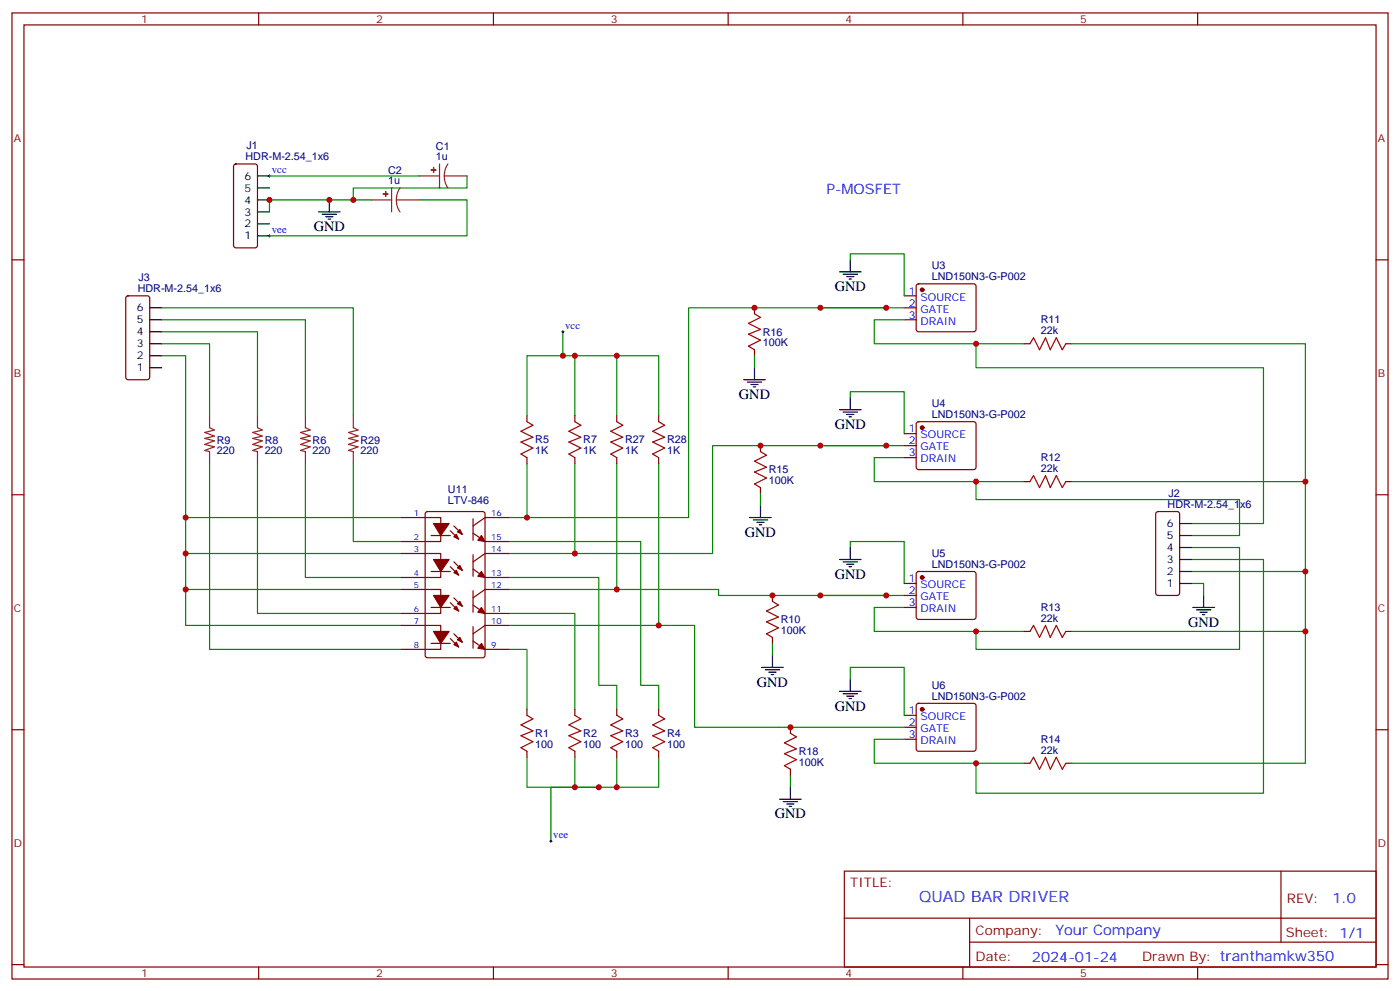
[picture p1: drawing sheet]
<svg xmlns="http://www.w3.org/2000/svg" width="412mm" height="292mm" viewBox="0 0 412 292" stroke-linecap="round" stroke-linejoin="round" font-family="sans-serif">
<g fill="none" stroke="#870000" stroke-width=".35">
<path d="M3.5 3.8h405.4v284.3h-405.4zM7.1 7.3h398.2v277.3h-398.2zM76.2 3.8v3.5M145.3 3.8v3.5M214.5 3.8v3.5M283.6 3.8v3.5M352.8 3.8v3.5M69 48.5l.5-.2h5.6l.7 .4v23.5l-.4 .7-5.9 .1-.7-.5v-23.5zM3.5 76.5h3.6M405.3 76.5h3.6M37.3 87.3l.4-.2h5.7l.6 .4 .1 23.6-.5 .6-5.9 .1-.6-.5-.1-23.5zM222.2 90.6v1.8"/>
<path d="M266.3 87.1h3.6M266.3 90.6h3.6M266.3 94.1h3.6M270.1 83.7l.5-.2h16.2l.5 .2 .2 .5v12.7l-.2 .5-.5 .2h-16.2l-.5-.2-.2-.5v-12.7zM222.2 102.9v1.8M301.6 101.2h1.8M314 101.2h1.7M155.2 122.3v1.8M155.2 134.7v1.8M169.3 122.3v1.8M169.3 134.7v1.8M181.7 122.3v1.8"/>
<path d="M181.7 134.7v1.8M194 122.3v1.8M194 134.7v1.8M224 131.2v1.7M266.3 127.6h3.6M266.3 131.2h3.6M266.3 134.7h3.6M270.1 124.3l.5-.2h16.2l.5 .2 .2 .5v12.7l-.2 .5-.5 .2h-16.2l-.5-.2-.2-.5v-12.7zM3.5 145.6h3.6M118.2 152.3h11.6v7.1h-11.6M125.5 150.8l.4-.2h16.3l.6 .4 .1 41.9-.5 .6-16.5 .1-.6-.5-.1-41.8zM127 157.6h5.6"/>
<path d="M132.6 156.2l2.5 2.5M133.7 154.8l2.5 2.5M139.3 156.9l3.6 2.5h7M139.3 152.7v6.3M149.9 152.3h-7l-3.6 2.5M224 143.5v1.8M301.6 141.7h1.8M314 141.7h1.7M340.7 150.8l.4-.2h5.7l.6 .4 .1 23.6-.5 .6-5.9 .1-.6-.5-.1-23.5zM405.3 145.6h3.6M118.2 162.9h11.6v7.1h-11.6M118.2 173.5h11.6v7.1h-11.6"/>
<path d="M127 178.8h5.6M127 168.2h5.6M132.6 166.8l2.5 2.5M132.6 177.4l2.5 2.4M133.7 165.4l2.5 2.5M133.7 176l2.5 2.4M139.3 163.3v6.3M139.3 173.8v6.4M139.3 167.5l3.6 2.5h7M139.3 178.1l3.6 2.5h7M149.9 162.9h-7l-3.6 2.5M149.9 173.5h-7l-3.6 2.5"/>
<path d="M227.5 175.3v1.7M266.3 171.7h3.6M266.3 175.3h3.6M266.3 178.8h3.6M270.1 168.4l.5-.2h16.2l.5 .2 .2 .5v12.7l-.2 .5-.5 .2h-16.2l-.5-.2-.2-.5v-12.7zM118.2 184.1h11.6v7h-11.6M127 189.4h5.6M132.6 188l2.5 2.4M133.7 186.5l2.5 2.5M139.3 184.4v6.4M139.3 188.7l3.6 2.4h7M149.9 184.1h-7l-3.6 2.4"/>
<path d="M227.5 187.6v1.8M301.6 185.8h1.8M314 185.8h1.7M3.5 214.8h3.6M155.2 208.8v1.7M169.3 208.8v1.7M181.7 208.8v1.7M194 208.8v1.7M232.8 214.1v1.7M266.3 210.5h3.6M266.3 214.1h3.6M266.3 217.6h3.6"/>
<path d="M270.1 207.2l.5-.2h16.2l.5 .2 .2 .5v12.7l-.2 .5-.5 .2h-16.2l-.5-.2-.2-.5v-12.7zM405.3 214.8h3.6M155.2 221.1v1.8M169.3 221.1v1.8M181.7 221.1v1.8M194 221.1v1.8M232.8 226.4v1.8M301.6 224.6h1.8M314 224.6h1.7M248.7 256.4h156.6v28.2h-156.6zM377.3 256.4v20.9M248.7 270.2h156.5"/>
<path d="M285.6 277.3h119.6M285.6 270.2v14.2M3.5 283.9h3.6M76.2 284.6v3.5M145.3 284.6v3.5M214.5 284.6v3.5M283.6 284.6v3.5M352.8 284.6v3.5M405.3 283.9h3.6"/>
</g>
<path d="M79 51.8h.7M79.4 51.4v.7M79 69.4h.7M79.4 69.1v.7M165.5 97.6h.7M165.8 97.3v.7M161.9 247.6h.7M162.3 247.2v.7" fill="none" stroke="#000" stroke-width=".29"/>
<g fill="none" stroke="#000" stroke-width=".35">
<path d="M75.8 58.8h3.6M75.8 55.3h3.6M75.8 51.8h3.6M97 58.8v3.6M75.8 62.4h3.6M75.8 69.4h3.6M75.8 65.9h3.6M93.8 62.4h6.4M94.9 63.1h4.2M96 63.8h2.1M96.7 64.5h.7M250.5 76.5v3.5"/>
<path d="M44.1 97.6h3.5M44.1 94.1h3.5M44.1 90.6h3.5M247.3 80h6.3M248.4 80.7h4.2M249.4 81.4h2.1M250.1 82.1h.7M44.1 108.2h3.5M44.1 104.7h3.5M44.1 101.2h3.5M219.1 111.8h6.3M220.1 112.5h4.3"/>
<path d="M221.2 113.2h2.1M221.9 113.9h.7M222.2 108.2v3.6M250.5 117.1v3.5M247.3 120.6h6.3M248.4 121.3h4.2M249.4 122h2.1M250.1 122.7h.7M220.8 152.3h6.4M221.9 153h4.2M223 153.7h2.1M223.7 154.4h.7"/>
<path d="M224 148.8v3.5M347.5 157.6h3.5M347.5 154.1h3.5M247.3 164.7h6.3M248.4 165.4h4.2M249.4 166.1h2.1M250.1 166.8h.7M250.5 161.1v3.6M347.5 164.7h3.5M347.5 171.7h3.5M347.5 168.2h3.5M347.5 161.1h3.5"/>
<path d="M351.4 178.8h6.3M352.4 179.5h4.3M354.5 175.3v3.5M224.4 196.4h6.3M225.4 197.1h4.3M226.5 197.8h2.1M227.2 198.5h.7M227.5 192.9v3.5M250.5 200v3.5M353.5 180.2h2.1M354.2 180.9h.7M247.3 203.5h6.3"/>
<path d="M248.4 204.2h4.2M249.4 204.9h2.1M250.1 205.6h.7M229.7 235.2h6.3M230.7 235.9h4.2M231.8 236.6h2.1M232.5 237.3h.7M232.8 231.7v3.5"/>
</g>
<g fill="none" stroke="#008700" stroke-width=".35">
<path d="M79.4 51.8h44.1M104.1 58.8h5.3M123.5 58.8h14.1v10.6h-58.2M137.6 51.8v3.5h-33.5v3.5h-24.7v3.6M250.5 76.5v-1.8h15.8v12.4M47.6 90.6h56.5v31.7M47.6 94.1h42.4v28.2M47.6 97.6h28.2v24.7M165.8 97.6v7.1M241.7 90.6h24.6M261.1 90.6h-58.3v61.7h-47.6M266.3 94.1h-8.8v7.1h44.1"/>
<path d="M47.6 104.7h7.1v47.6h63.5M47.6 101.2h14.1v21.1M169.3 104.7v17.6M181.7 104.7v17.6M222.2 104.7v3.5M250.5 117.1v-1.8h15.8v12.3M287.5 101.2v7h84.7v45.9h-21.2M315.7 101.2h68.8v67h-33.5M61.7 136.5v54.6h56.5M75.8 136.5v44.1h42.4M90 136.5v33.5h28.2M104.1 136.5v22.9h14.1"/>
<path d="M155.2 122.3v-17.6h38.8v17.6M155.2 136.5v15.8h-5.3M169.3 136.5v26.4h-19.4M181.7 136.5v37h-31.8M194 136.5v47.6h-44.1M241.7 131.2h24.6M261.1 131.2h-51.2v31.7h-40.6M266.3 134.7h-8.8v7h44.1M54.7 152.3v10.6h63.5M149.9 159.4h38.8v42.3h5.3v7.1M224 145.3v3.5M287.5 141.7v5.3h77.6v10.6h-14.1"/>
<path d="M315.7 141.7h68.8M54.7 173.5v10.6h63.5M54.7 162.9v10.6h63.5M149.9 170h26.5v31.7h5.3v7.1M181.7 173.5h30v1.8h49.4M241.7 175.3h24.6M250.5 161.1v-1.7h15.8v12.3M266.3 178.8h-8.8v7h44.1M351 171.7h3.5v3.6M351 161.1h14.1v30h-77.6v-5.3M351 164.7h21.2v68.8h-84.7v-8.9h14.1M384.5 168.2v17.6h-68.8"/>
<path d="M149.9 180.6h19.4v28.2M149.9 191.1h5.3v17.7M194 184.1h10.6v30h61.7M227.5 189.4v3.5M250.5 200v-3.6h15.8v14.1M384.5 185.8v38.8h-68.8M266.3 217.6h-8.8v7h30M155.2 222.9v8.8h38.8v-8.8M169.3 222.9v8.8M176.4 231.7h-14.1v15.9M181.7 222.9v8.8M232.8 228.2v3.5"/>
</g>
<g fill="none" stroke="#8c2424" stroke-width=".35">
<path d="M109.4 58.8h6M115.4 55.3v7.1M116.8 58.8l.2 1.9 .8 1.7M116.8 58.8h6.7M117.8 55.3l-.8 1.7-.2 1.8M123.5 51.8h6M129.5 48.3v7M130.9 51.8l.2 1.8 .8 1.7M130.9 51.8h6.7M131.9 48.3l-.8 1.6-.2 1.9M61.7 122.3v3.6l1.4 .7-2.8 .7 2.8 1-2.8 .7 2.8 .8-2.8 1 2.8 .7-2.8 1.1 1.4 .3v3.6M75.8 122.3v3.6l1.5 .7-2.9 .7 2.9 1-2.9 .7 2.9 .8-2.9 1 2.9 .7-2.9 1.1 1.4 .3v3.6"/>
<path d="M90 122.3v3.6l1.4 .7-2.9 .7 2.9 1-2.9 .7 2.9 .8-2.9 1 2.9 .7-2.9 1.1 1.5 .3v3.6M104.1 122.3v3.6l1.4 .7-2.8 .7 2.8 1-2.8 .7 2.8 .8-2.8 1 2.8 .7-2.8 1.1 1.4 .3v3.6"/>
</g>
<g fill="#8c2424" stroke="#8c2424" stroke-width=".35">
<path d="M127.7 49.3v1.4z"/>
<path d="M127 50l1.4 .1z"/>
<path d="M113.6 56.4v1.4z"/>
<path d="M112.9 57.1h1.4z"/>
</g>
<g fill="#870000" stroke="#870000" stroke-width=".35">
<path d="M141.8 157.6l1.1 1.8-2.1-.4z"/>
<path d="M133.7 158l.7-.7 .7 1.4z"/>
<path d="M134.8 156.6l.7-.7 .7 1.4z"/>
<path d="M127.7 154.1h4.6l-2.5 3.5z"/>
<path d="M141.8 168.2l1.1 1.8-2.1-.4z"/>
<path d="M133.7 168.6l.7-.7 .7 1.4z"/>
<path d="M134.8 167.1l.7-.7 .7 1.5z"/>
<path d="M127.7 164.7h4.6l-2.5 3.5z"/>
<path d="M141.8 178.8l1.1 1.8-2.1-.4z"/>
<path d="M133.7 179.1l.7-.7 .7 1.4z"/>
<path d="M135.5 177l.7 1.4-1.4-.7z"/>
<path d="M127.7 175.3h4.6l-2.5 3.5z"/>
<path d="M141.8 189.4l1.1 1.7-2.1-.3z"/>
<path d="M133.7 189.7l.7-.7 .7 1.4z"/>
<path d="M134.8 188.3l.7-.7 .7 1.4z"/>
<path d="M127.7 185.8h4.6l-2.5 3.6z"/>
<circle cx="271.6" cy="85.3" r=".53"/>
<circle cx="271.6" cy="125.9" r=".53"/>
<circle cx="271.6" cy="170" r=".53"/>
<circle cx="271.6" cy="208.8" r=".53"/>
</g>
<g fill="none" stroke="#a10000" stroke-width=".35">
<path d="M222.2 92.4l1.8 1-3.5 1.8 3.5 1.7-3.5 1.5 3.5 1.7-3.5 1.8 1.7 1M303.4 101.2l1-1.8 1.8 3.5 1.8-3.5 1.4 3.5 1.7-3.5 1.8 3.5 1.1-1.7M155.2 124.1l1.8 1.1-3.5 1.7 3.5 1.8-3.5 1.4 3.5 1.8-3.5 1.7 1.7 1.1M169.3 124.1l1.8 1.1-3.5 1.7 3.5 1.8-3.5 1.4 3.5 1.8-3.5 1.7 1.7 1.1M181.7 124.1l1.7 1.1-3.5 1.7 3.5 1.8-3.5 1.4 3.5 1.8-3.5 1.7 1.8 1.1M194 124.1l1.8 1.1-3.5 1.7 3.5 1.8-3.5 1.4 3.5 1.8-3.5 1.7 1.7 1.1M224 132.9l1.8 1.1-3.6 1.7 3.6 1.8-3.6 1.4 3.6 1.8-3.6 1.8 1.8 1M303.4 141.7l1-1.7 1.8 3.5 1.8-3.5 1.4 3.5 1.7-3.5 1.8 3.5 1.1-1.8M227.5 177l1.8 1.1-3.5 1.7 3.5 1.8-3.5 1.4 3.5 1.8-3.5 1.7 1.7 1.1M303.4 185.8l1-1.7 1.8 3.5 1.8-3.5 1.4 3.5 1.7-3.5 1.8 3.5 1.1-1.8M155.2 210.5l1.8 1.1-3.5 1.8 3.5 1.7-3.5 1.4 3.5 1.8-3.5 1.8 1.7 1M169.3 210.5l1.8 1.1-3.5 1.8 3.5 1.7-3.5 1.4 3.5 1.8-3.5 1.8 1.7 1"/>
<path d="M181.7 210.5l1.7 1.1-3.5 1.8 3.5 1.7-3.5 1.4 3.5 1.8-3.5 1.8 1.8 1M194 210.5l1.8 1.1-3.5 1.8 3.5 1.7-3.5 1.4 3.5 1.8-3.5 1.8 1.7 1M232.8 215.8l1.8 1.1-3.5 1.8 3.5 1.7-3.5 1.4 3.5 1.8-3.5 1.8 1.7 1M303.4 224.6l1-1.7 1.8 3.5 1.8-3.5 1.4 3.5 1.7-3.5 1.8 3.5 1.1-1.8"/>
</g>
<g fill="#c00">
<circle cx="97" cy="58.8" r=".88"/>
<circle cx="104.1" cy="58.8" r=".88"/>
<circle cx="384.5" cy="168.2" r=".88"/>
<circle cx="384.5" cy="185.8" r=".88"/>
<circle cx="384.5" cy="141.7" r=".88"/>
<circle cx="287.5" cy="101.2" r=".88"/>
<circle cx="287.5" cy="141.7" r=".88"/>
<circle cx="287.5" cy="185.8" r=".88"/>
<circle cx="287.5" cy="224.6" r=".88"/>
<circle cx="79.4" cy="58.8" r=".88"/>
<circle cx="54.7" cy="173.5" r=".88"/>
<circle cx="54.7" cy="162.9" r=".88"/>
<circle cx="54.7" cy="152.3" r=".88"/>
<circle cx="165.8" cy="104.7" r=".88"/>
<circle cx="176.4" cy="231.7" r=".88"/>
<circle cx="194" cy="184.1" r=".88"/>
<circle cx="181.7" cy="173.5" r=".88"/>
<circle cx="169.3" cy="162.9" r=".88"/>
<circle cx="155.2" cy="152.3" r=".88"/>
<circle cx="181.7" cy="104.7" r=".88"/>
<circle cx="169.3" cy="104.7" r=".88"/>
<circle cx="181.7" cy="231.7" r=".88"/>
<circle cx="169.3" cy="231.7" r=".88"/>
<circle cx="241.7" cy="175.3" r=".88"/>
<circle cx="241.7" cy="131.2" r=".88"/>
<circle cx="241.7" cy="90.6" r=".88"/>
<circle cx="261.1" cy="90.6" r=".88"/>
<circle cx="261.1" cy="131.2" r=".88"/>
<circle cx="261.1" cy="175.3" r=".88"/>
<circle cx="232.8" cy="214.1" r=".88"/>
<circle cx="227.5" cy="175.3" r=".88"/>
<circle cx="224" cy="131.2" r=".88"/>
<circle cx="222.3" cy="90.6" r=".88"/>
</g>
<text font-size="4.6" fill="#00f" x="270.8" y="265.4">QUAD BAR DRIVER</text>
<g font-size="4.2" fill="#00f">
<text x="243.4" y="57.1">P-MOSFET</text>
<text x="392.5" y="265.7">1.0</text>
<text x="310.9" y="275.2">Your Company</text>
<text x="304" y="283">2024-01-24</text>
</g>
<g font-size="4.2">
<text x="92.4" y="68">GND</text>
<text x="245.9" y="85.7">GND</text>
<text x="217.7" y="117.4">GND</text>
<text x="245.9" y="126.2">GND</text>
<text x="219.4" y="158">GND</text>
<text x="245.9" y="170.3">GND</text>
<text x="350" y="184.4">GND</text>
<text x="223" y="202.1">GND</text>
<text x="245.9" y="209.1">GND</text>
<text x="228.2" y="240.9">GND</text>
</g>
<g font-size="3.9" fill="#800">
<text x="250.5" y="261">TITLE:</text>
<text x="379.1" y="265.7">REV:</text>
<text x="287.4" y="275.2">Company:</text>
<text x="378.7" y="275.8">Sheet: 1/1</text>
<text x="287.4" y="282.9">Date:</text>
<text x="336.4" y="282.9">Drawn By: tranthamkw350</text>
</g>
<g font-size="3.2" fill="#800">
<text x="41.6" y="6.8">1</text>
<text x="110.8" y="6.8">2</text>
<text x="179.9" y="6.8">3</text>
<text x="249.1" y="6.8">4</text>
<text x="318.2" y="6.8">5</text>
<text x="4.1" y="41.9">A</text>
<text x="405.9" y="41.9">A</text>
<text x="4.1" y="111.1">B</text>
<text x="405.9" y="111.1">B</text>
<text x="4.1" y="180.2">C</text>
<text x="405.9" y="180.2">C</text>
<text x="4.1" y="249.3">D</text>
<text x="405.9" y="249.3">D</text>
<text x="41.6" y="287.6">1</text>
<text x="110.8" y="287.6">2</text>
<text x="179.9" y="287.6">3</text>
<text x="249.1" y="287.6">4</text>
<text x="318.2" y="287.6">5</text>
</g>
<g font-size="3.2" fill="#000080">
<text x="72.3" y="47.2">HDR-M-2.54_1x6</text>
<text x="72.6" y="43.9">J1</text>
<text x="128.4" y="47.2">1u</text>
<text x="128.4" y="44.1">C1</text>
<text x="114.3" y="51.2">C2</text>
<text x="114.3" y="54.3">1u</text>
<text x="40.8" y="82.7">J3</text>
<text x="274.5" y="82.5">LND150N3-G-P002</text>
<text x="274.5" y="79.3">U3</text>
<text x="40.6" y="86">HDR-M-2.54_1x6</text>
<text x="306.6" y="95.2">R11</text>
<text x="224.7" y="101.9">100K</text>
<text x="224.7" y="98.8">R16</text>
<text x="306.6" y="98.4">22k</text>
<text x="274.5" y="119.9">U4</text>
<text x="274.5" y="123">LND150N3-G-P002</text>
<text x="63.9" y="130.5">R9</text>
<text x="78" y="130.5">R8</text>
<text x="92.1" y="130.5">R6</text>
<text x="106.2" y="130.5">R29</text>
<text x="157.7" y="130.5">R5</text>
<text x="171.8" y="130.5">R7</text>
<text x="184.1" y="130.5">R27</text>
<text x="196.5" y="130.5">R28</text>
<text x="63.9" y="133.7">220</text>
<text x="78" y="133.7">220</text>
<text x="92.1" y="133.7">220</text>
<text x="106.2" y="133.7">220</text>
<text x="157.7" y="133.6">1K</text>
<text x="171.8" y="133.6">1K</text>
<text x="184.1" y="133.6">1K</text>
<text x="196.5" y="133.6">1K</text>
<text x="306.6" y="135.7">R12</text>
<text x="226.5" y="142.5">100K</text>
<text x="226.5" y="139.3">R15</text>
<text x="306.6" y="138.9">22k</text>
<text x="132" y="148.3">LTV-846</text>
<text x="132" y="145.2">U11</text>
<text x="343.9" y="149.5">HDR-M-2.54_1x6</text>
<text x="344.2" y="146.2">J2</text>
<text x="274.5" y="167.1">LND150N3-G-P002</text>
<text x="274.5" y="164">U5</text>
<text x="306.6" y="179.8">R13</text>
<text x="230" y="183.4">R10</text>
<text x="306.6" y="183">22k</text>
<text x="230" y="186.5">100K</text>
<text x="274.5" y="202.8">U6</text>
<text x="274.5" y="206">LND150N3-G-P002</text>
<text x="157.7" y="220.1">100</text>
<text x="157.7" y="217">R1</text>
<text x="171.8" y="220.1">100</text>
<text x="171.8" y="217">R2</text>
<text x="184.1" y="220.1">100</text>
<text x="184.1" y="217">R3</text>
<text x="196.5" y="220.1">100</text>
<text x="196.5" y="217">R4</text>
<text x="306.6" y="221.8">22k</text>
<text x="306.6" y="218.7">R14</text>
<text x="235.3" y="225.4">100K</text>
<text x="235.3" y="222.2">R18</text>
</g>
<g font-size="3.2">
<text x="72.1" y="52.8">6</text>
<text x="72.1" y="59.9">4</text>
<text x="72.1" y="56.4">5</text>
<text x="72.1" y="63.4">3</text>
<text x="72.1" y="70.5">1</text>
<text x="72.1" y="67">2</text>
<text x="40.3" y="95.2">5</text>
<text x="40.3" y="91.7">6</text>
<text x="40.3" y="98.7">4</text>
<text x="40.3" y="105.8">2</text>
<text x="40.3" y="102.2">3</text>
<text x="40.3" y="109.3">1</text>
<text x="343.7" y="155.2">6</text>
<text x="343.7" y="158.7">5</text>
<text x="343.7" y="165.7">3</text>
<text x="343.7" y="162.2">4</text>
<text x="343.7" y="172.8">1</text>
<text x="343.7" y="169.3">2</text>
</g>
<g font-size="3.2" fill="#00f">
<text x="80.1" y="50.9">vcc</text>
<text x="80.1" y="68.5">vee</text>
<text x="267.7" y="86.7">1</text>
<text x="271.2" y="88.5">SOURCE</text>
<text x="267.7" y="90.2">2</text>
<text x="267.7" y="93.8">3</text>
<text x="271.2" y="92">GATE</text>
<text x="271.2" y="95.5">DRAIN</text>
<text x="166.5" y="96.8">vcc</text>
<text x="267.7" y="127.3">1</text>
<text x="267.7" y="130.8">2</text>
<text x="271.2" y="129">SOURCE</text>
<text x="267.7" y="134.3">3</text>
<text x="271.2" y="132.6">GATE</text>
<text x="271.2" y="136.1">DRAIN</text>
<text x="267.7" y="171.4">1</text>
<text x="271.2" y="173.1">SOURCE</text>
<text x="267.7" y="174.9">2</text>
<text x="267.7" y="178.4">3</text>
<text x="271.2" y="176.7">GATE</text>
<text x="271.2" y="180.2">DRAIN</text>
<text x="267.7" y="210.2">1</text>
<text x="267.7" y="213.7">2</text>
<text x="271.2" y="211.9">SOURCE</text>
<text x="271.2" y="215.5">GATE</text>
<text x="267.7" y="217.2">3</text>
<text x="271.2" y="219">DRAIN</text>
<text x="163" y="246.7">vee</text>
</g>
<g font-size="2.5" fill="#00f">
<text x="121.9" y="152">1</text>
<text x="144.6" y="152">16</text>
<text x="121.9" y="159">2</text>
<text x="144.6" y="159">15</text>
<text x="121.9" y="162.6">3</text>
<text x="144.6" y="162.6">14</text>
<text x="121.9" y="169.6">4</text>
<text x="121.9" y="173.1">5</text>
<text x="144.6" y="169.6">13</text>
<text x="144.6" y="173.1">12</text>
<text x="121.9" y="180.2">6</text>
<text x="121.9" y="183.7">7</text>
<text x="144.6" y="180.2">11</text>
<text x="144.6" y="183.7">10</text>
<text x="121.9" y="190.8">8</text>
<text x="144.6" y="190.8">9</text>
</g>
</svg>
